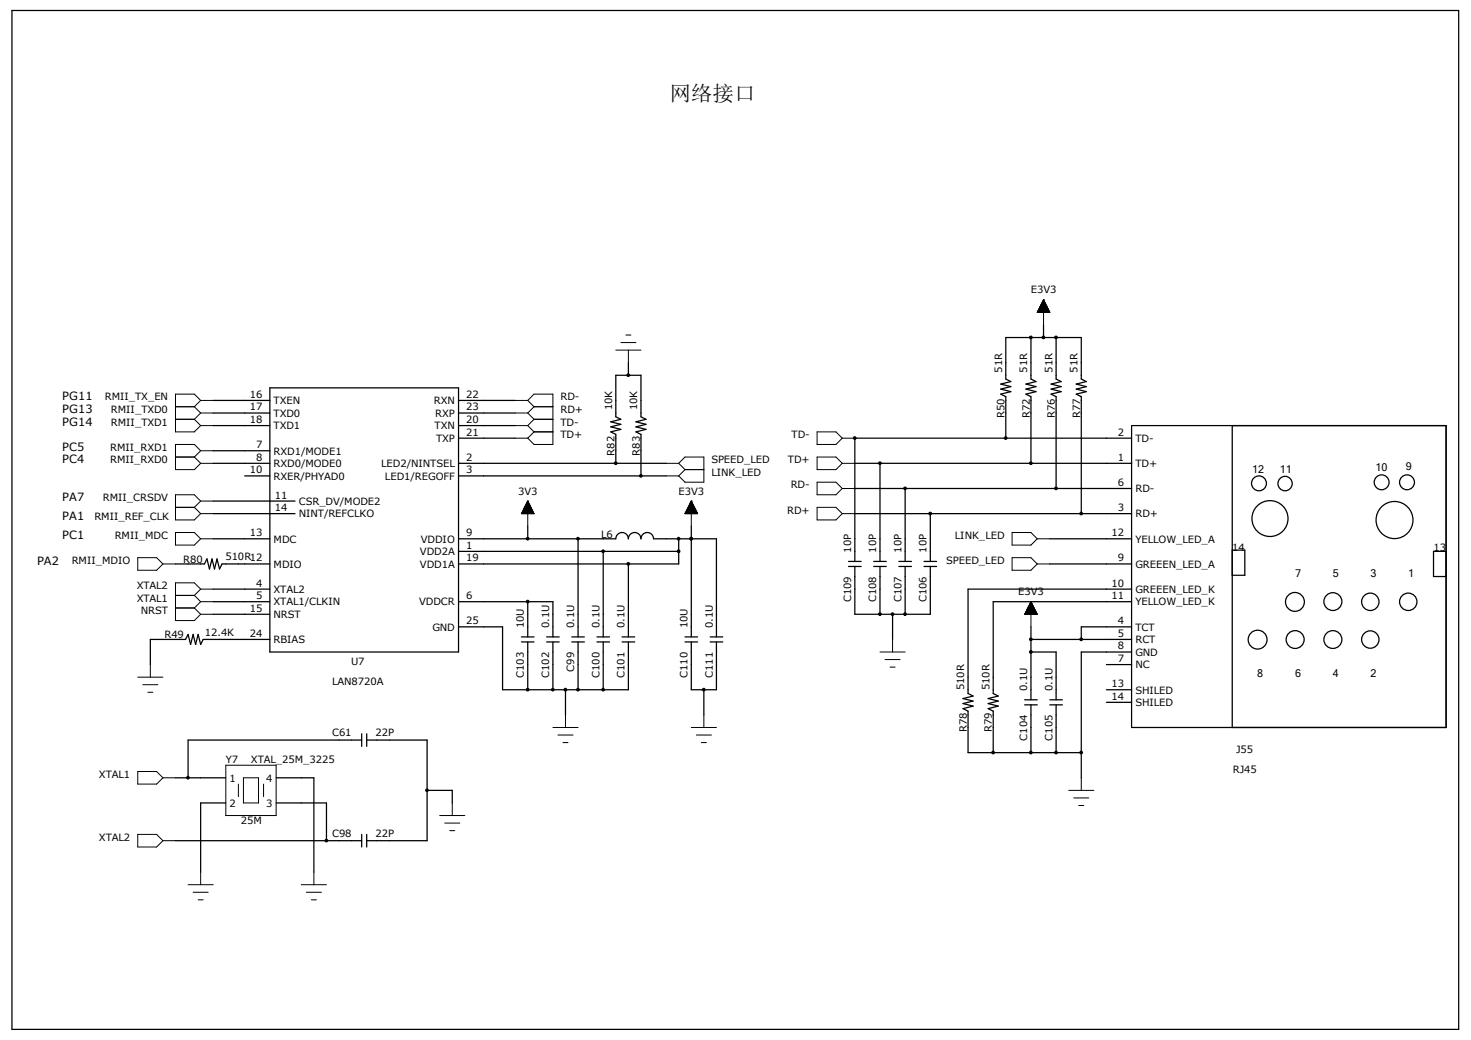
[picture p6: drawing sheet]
<svg xmlns="http://www.w3.org/2000/svg" width="297mm" height="210mm" viewBox="0 0 297 210" stroke-linecap="round" stroke-linejoin="round" font-family="sans-serif">
<g fill="none" stroke="#000" stroke-width=".25">
<path d="M2.4 2.1h292.1v205.8h-292.1zM54.5 78.3h38.1v53.4h-38.1zM126.9 73.2v2.6M208.2 68.2v8.3l1 .5-2.1 .6 2.1 .5-2.1 .5 2.1 .5-2.1 .5 1.1 .5v13.5M210.7 65.6v2.6M213.2 68.2v8.3l1 .5-2 .6 2 .5-2 .5 2 .5-2 .5 1 .5v18.5M43.1 93.6h11.4M43.1 91h11.4M43.1 80.9h11.4M43.1 83.4h11.4M43.1 85.9h11.4M49.4 96.1h5.1"/>
<path d="M92.6 93.6h41.9M92.6 96.1h41.9M92.6 80.9h11.4M92.6 83.4h11.4M92.6 85.9h11.4M92.6 88.5h11.4M124.3 93.6v-5.9l-1-.5 2-.5-2-.5 2-.5-2-.5 2-.5-1-.5v-8.4h5.1v8.4l1 .5-2 .5 2 .5-2 .5 2 .5-2 .5 1 .5v8.4M172.6 88.5h.1M172.6 93.6h55.9M172.6 88.5h55.9M172.6 98.6h55.9M172.6 88.5v24.9"/>
<path d="M177.7 93.6v19.8M182.8 98.6v14.8M203.1 88.5v-8.4l-1-.5 2-.5-2-.5 2-.5-2-.5 2-.6-1-.5v-8.3h15.2v8.3l1 .5-2 .6 2 .5-2 .5 2 .5-2 .5 1 .5v23.6M228.5 85.9h63.5v61h-63.5zM248.8 85.9v61M35.4 113.9h5.9l.5-1 .5 2 .5-2 .5 2 .5-2 .5 2 .5-1h9.7M43.1 119h11.4M43.1 108.8h11.4M43.1 101.2h16.5M43.1 103.7h16.5M92.6 108.8h31.7a1.27 1.27 0 0 1 1.3-1.3 1.27 1.27 0 0 1 1.3 1.3 1.27 1.27 0 0 1 1.2-1.3 1.27 1.27 0 0 1 1.3 1.3 1.27 1.27 0 0 1 1.3-1.3 1.27 1.27 0 0 1 1.3 1.3h12.7v19.8M92.6 111.3h44.4"/>
<path d="M106.6 106.3v2.5M116.7 108.8v19.8M121.8 111.3v17.3M126.9 113.9v14.7M137 108.8v5.1h-44.4M139.6 108.8h.1M139.6 106.3v22.3M171.3 114.4h2.6M171.3 113.4h2.6M172.6 103.7h55.9M172.6 114.4v9.6h15.2v-9.6M176.4 114.4h2.5"/>
<path d="M176.4 113.4h2.5M177.7 114.4v9.6M181.5 114.4h2.5M181.5 113.4h2.5M182.8 114.4v9.6M186.6 114.4h2.5M186.6 113.4h2.5M187.8 103.7v9.7M212 108.8h16.5M212 113.9h16.5M228.5 119h-33v21l1 .5-2.1 .6 2.1 .5-2.1 .5 2.1 .5-2.1 .5 1.1 .5v8.4h22.8M248.8 111.1h2.5v5.1h-2.5"/>
<path d="M292 111.3h-2.6v5.1h2.6M43.1 121.5h11.4M43.1 124h11.4M54.5 129.1h-13.5l-.5 1-.5-2-.5 2-.5-2-.5 2-.5-2-.5 1h-7.1v5.1M92.6 121.5h19v7.1M92.6 126.6h8.9v12.7h25.4v-9.7M105.3 129.6h2.5M105.3 128.6h2.5M106.6 121.5v7.1M106.6 129.6v9.7M110.4 129.6h2.5M110.4 128.6h2.5"/>
<path d="M111.6 129.6v9.7M114.2 139.3v5.1M115.4 129.6h2.6M115.4 128.6h2.6M116.7 129.6v9.7M120.5 129.6h2.6M120.5 128.6h2.6M121.8 129.6v9.7M125.6 129.6h2.5M125.6 128.6h2.5M138.3 129.6h2.5M138.3 128.6h2.5"/>
<path d="M139.6 129.6v9.7h5.1v-9.7M142.1 139.3v5.1M143.4 129.6h2.5M143.4 128.6h2.5M180.2 124v5.1M208.2 131.7h5v9.6M208.2 129.1h20.3M208.2 126.6v14.7M223.4 134.2h5.1M223.4 139.3h5.1M228.5 131.7h-10.2v25.4M228.5 121.5h-28v18.5l1 .5-2 .6 2 .5-2 .5 2 .5-2 .5 1 .5v8.4"/>
<path d="M228.5 126.6h-10.2v2.5M35.4 157.1h10.2M55.8 157.1h7.6v19M73 149.4h-35v7.7M73 148.2v2.5M74 149.4h12.2v20.4h-12.2M74 148.2v2.5M86.2 159.6h5.1v2.5M206.9 142.3h2.5M206.9 141.3h2.5M208.2 142.3v9.7M212 142.3h2.5"/>
<path d="M212 141.3h2.5M213.2 142.3v9.7M223.4 141.8h5.1M35.4 169.8h37.6M45.6 162.1h-5.1v14M55.8 162.1h10.1v7.7M73 168.5v2.5M74 168.5v2.5"/>
<circle cx="254.2" cy="97.6" r="1.5"/>
<circle cx="259.4" cy="97.6" r="1.45"/>
<circle cx="279" cy="97.4" r="1.5"/>
<circle cx="284.1" cy="97.4" r="1.5"/>
<circle cx="256.4" cy="104.7" r="3.6"/>
<circle cx="281.5" cy="105" r="3.7"/>
<circle cx="253.9" cy="129.2" r="1.91"/>
<circle cx="261.5" cy="121.5" r="1.91"/>
<circle cx="261.5" cy="129.1" r="1.81"/>
<circle cx="269.1" cy="129.1" r="1.81"/>
<circle cx="269.1" cy="121.5" r="1.81"/>
<circle cx="276.7" cy="129.1" r="1.76"/>
<circle cx="276.7" cy="121.5" r="1.76"/>
<circle cx="284.3" cy="121.5" r="1.76"/>
</g>
<g fill="none" stroke="#000" stroke-width=".2">
<path d="M124.3 70.7h5.1M125.3 69.2h3.1M126.4 67.6h1M126.9 70.7v2.5M209.5 62.9h2.4v.2M209.5 62.9v.2M209.5 62.9h2.4M209.6 62.8h2.2v.3M209.6 62.7v.4M209.6 62.7h2.2M209.7 62.6h2v.5M209.7 62.5v.6"/>
<path d="M209.7 62.4h2M209.8 63.1v-.7h1.8v.7M209.8 62.3h1.8M209.9 62.1h1.6v1M209.9 62.1v1M209.9 62.1h1.6M210 61.9h1.4v1.2M210 61.9v1.2M210.1 61.8h1.3M210.1 61.8h1.2v1.3M210.1 61.6v1.5M210.1 61.6h1.1"/>
<path d="M210.2 61.6h1v1.5M210.2 61.4v1.7M210.2 61.4h1M210.3 61.3h.8v1.8M210.4 61.1h.6v2M210.4 61v2.1M210.4 61h.5M210.5 60.9h.4v2.2M210.5 60.8v2.3M210.6 60.8h.3M210.6 60.7h.2v2.4M210.6 60.6v2.5"/>
<path d="M210.7 60.6h.1M210.7 60.5h.1M210.7 60.5v5.1M210.7 60.5l1.3 2.6h-2.6zM211.1 61.3h-.7l-.1 1.8M35.4 84.7h3.8M35.4 82.1h3.8M35.4 92.3h3.8M39.2 82.1l1.3 1.3M39.2 92.3l1.3 1.3M39.2 84.7l1.3 1.2M40.5 80.9l-1.3-1.3h-3.8v7.6h3.8l1.3-1.3"/>
<path d="M40.5 91l-1.3-1.3h-3.8v5.1h3.8l1.3-1.2M40.5 83.4h2.6M40.5 83.4l-1.3 1.3M40.5 93.6h2.6M40.5 91h2.6M40.5 91l-1.3 1.3M40.5 80.9h2.6M40.5 85.9h2.6M40.5 80.9l-1.3 1.2M104 83.4h2.6M104 80.9h2.6M104 85.9h2.6"/>
<path d="M104 88.5h2.6M106.6 80.9l1.2-1.3h3.8v10.1h-3.8l-1.2-1.2M106.6 80.9l1.2 1.2M106.6 83.4l1.2 1.3M106.6 85.9l1.2 1.3M107.8 84.7h3.8M107.8 82.1h3.8M107.8 82.1l-1.2 1.3M107.8 87.2h3.8M107.8 84.7l-1.2 1.2M107.8 87.2l-1.2 1.3M134.5 93.6h2.5"/>
<path d="M134.5 96.1h2.5M137 93.6l1.3-1.3h3.8v5.1h-3.8l-1.3-1.3M137 93.6l1.3 1.2M138.3 94.8h3.8M138.3 94.8l-1.3 1.3M165 92.3h3.8l1.3 1.3-1.3 1.2h-3.8zM165 87.2h3.8l1.3 1.3-1.3 1.2h-3.8zM165 97.4h3.8l1.3 1.2-1.3 1.3h-3.8zM170.1 93.6h2.5M170.1 88.5h2.5M170.1 98.6h2.5M27.8 112.6h3.8l1.3 1.3-1.3 1.2h-3.8z"/>
<path d="M32.9 113.9h2.5M35.4 107.5h3.8l1.3 1.3-1.3 1.3h-3.8zM35.4 102.4h3.8M39.2 102.4l1.3 1.3M40.5 119h2.6M40.5 119l-1.3 1.2M40.5 101.2l-1.3-1.3h-3.8v5.1h3.8l1.3-1.3M40.5 119l-1.3-1.3h-3.8v7.6h3.8l1.3-1.3M40.5 108.8h2.6M40.5 103.7h2.6M40.5 101.2h2.6M40.5 101.2l-1.3 1.2"/>
<path d="M105.3 103.6l2.5 .1M105.3 103.5v.2M105.4 103.5h2.3M105.5 103.4h2.2v.3M105.5 103.4v.3M105.5 103.3h2.1M105.5 103.2h2.1v.5M105.5 103.2v.5M105.6 103.1h1.9M105.7 103h1.8v.7M105.7 103v.7M105.7 102.9h1.7"/>
<path d="M105.7 102.8h1.7v.9M105.7 102.7v1M105.8 102.7h1.5M105.8 102.6h1.5v1.1M105.8 102.5v1.2M105.9 102.5h1.3M106 102.4h1.2v1.3M106 102.3v1.4M106 102.3h1.1M106 102.2h1.1v1.5M106 102.1v1.6M106.1 102.1h.9"/>
<path d="M106.2 102h.8v1.7M106.2 101.9v1.8M106.2 101.9h.7M106.3 101.8h.5v1.9M106.3 101.7v2M106.3 101.7h.5M106.3 101.6h.5v2.1M106.3 101.5v2.2M106.4 101.5h.3M106.5 101.4h.2v2.3M106.5 101.3v2.4M106.5 101.3h.1"/>
<path d="M106.6 101.2h.1M106.6 101.2l1.2 2.5h-2.5zM106.6 101.2v5.1M138.3 103.6l2.5 .1M138.3 103.5v.2M138.4 103.5h2.4M138.5 103.4h2.2v.3M138.5 103.4v.3M138.5 103.3h2.1M138.6 103.2h2v.5M138.6 103.2v.5M138.6 103.1h1.9"/>
<path d="M138.7 103h1.8v.7M138.7 103v.7M138.7 102.9h1.8M138.8 102.8h1.6v.9M138.8 102.7v1M138.8 102.7h1.5M138.9 102.6h1.4v1.1M138.9 102.5v1.2M138.9 102.5h1.4M139 102.4h1.2v1.3M139 102.3v1.4M139 102.3h1.1"/>
<path d="M139.1 102.2h1v1.5M139.1 102.1v1.6M139.1 102.1h.9M139.2 102h.8v1.7M139.3 101.8h.6v1.9M139.3 101.7v2M139.3 101.7h.5M139.4 101.6h.4v2.1M139.4 101.5v2.2M139.4 101.5h.3M139.5 101.4h.2v2.3M139.5 101.3v2.4"/>
<path d="M139.5 101.3h.1M139.6 101.2h.1M139.6 101.2l1.2 2.5h-2.5zM139.6 101.2v5.1M140 101.9h-.8v1.8M165 102.4h3.8l1.3 1.3-1.3 1.3h-3.8zM170.1 103.7h2.5M204.3 107.5h3.9l1.2 1.3-1.2 1.3h-3.9zM204.3 112.6h3.9l1.2 1.3-1.2 1.2h-3.9zM209.4 108.8h2.6M209.4 113.9h2.6M27.8 136.7h5.1"/>
<path d="M28.8 138.3h3.1M29.8 139.8h1.1M30.4 134.2v2.5M35.4 120.2h3.8M35.4 122.8h3.8M39.2 120.2l1.3 1.3M39.2 122.8l1.3 1.2M40.5 121.5h2.6M40.5 121.5l-1.3 1.3M40.5 124h2.6M177.7 131.7h5.1M178.7 133.2h3"/>
<path d="M179.7 134.7h1M180.2 129.1v2.6M206.9 124h2.5M206.9 123.9v.1M207 123.8h2.3M207.1 124v-.3h2.2v.3M207.1 123.6h2.1M207.1 123.5h2.1v.5M207.1 123.5v.5M207.2 123.4h1.9M207.3 123.3h1.8v.7M207.3 123.3v.7"/>
<path d="M207.3 123.2h1.7M207.3 123.1h1.7v.9M207.3 123.1v.9M207.4 123h1.5M207.4 122.9h1.5v1.1M207.4 122.9v1.1M207.5 122.8h1.3M207.6 122.7h1.2v1.3M207.6 122.6v1.4M207.6 122.6h1.1M207.6 122.5h1.1v1.5M207.6 122.4v1.6"/>
<path d="M207.7 122.4h.9M207.8 122.3h.8v1.7M207.8 122.2v1.8M207.8 122.2h.7M207.9 122.1h.5v1.9M207.9 122v2M207.9 122h.5M207.9 121.9h.5v2.1M207.9 121.8v2.2M208 121.8h.3M208.1 121.7h.2v2.3M208.1 121.6v2.4"/>
<path d="M208.1 121.6h.1M208.2 121.5h.1M208.2 121.5l1.2 2.5h-2.5M208.2 121.5v5.1M208.2 121.5l-1.3 2.5M27.8 155.8h3.8l1.3 1.3-1.3 1.2h-3.8zM32.9 157.1h2.5M45.6 154.5h10.2v10.2h-10.2zM48.1 158.3v2.6M49.1 157.1h3.1v5h-3.1zM53.2 158.3v2.6M111.6 146.9h5.1"/>
<path d="M112.6 148.4h3.1M113.7 149.9h1M114.2 144.4v2.5M139.6 146.9h5.1M140.6 148.4h3M141.6 149.9h1M142.1 144.4v2.5M215.8 159.6h5.1M218.3 157.1v2.5M27.8 168.5h3.8l1.3 1.3-1.3 1.2h-3.8zM32.9 169.8h2.5M38 178.6h5.1"/>
<path d="M40.5 176.1v2.5M60.8 178.6h5.1M63.4 176.1v2.5M88.8 164.7h5.1M89.8 166.2h3M90.8 167.7h1M91.3 162.1v2.6M216.8 161.1h3M217.8 162.6h1M39 180.2h3M40 181.7h1M61.8 180.2h3.1"/>
<path d="M62.9 181.7h1"/>
</g>
<g fill="#000" stroke="#000" stroke-width=".2">
<circle cx="126.9" cy="75.8" r=".28"/>
<circle cx="208.1" cy="68.1" r=".28"/>
<circle cx="210.7" cy="68.1" r=".28"/>
<circle cx="213.2" cy="68.1" r=".28"/>
<circle cx="124.3" cy="93.5" r=".28"/>
<circle cx="129.4" cy="96.1" r=".28"/>
<circle cx="172.6" cy="88.5" r=".28"/>
<circle cx="177.7" cy="93.5" r=".28"/>
<circle cx="182.7" cy="98.6" r=".28"/>
<circle cx="203.1" cy="88.5" r=".28"/>
<circle cx="208.1" cy="93.5" r=".28"/>
<circle cx="213.2" cy="98.6" r=".28"/>
<circle cx="106.5" cy="108.8" r=".28"/>
<circle cx="116.7" cy="108.8" r=".28"/>
<circle cx="121.8" cy="111.3" r=".28"/>
<circle cx="126.9" cy="113.9" r=".28"/>
<circle cx="137" cy="108.8" r=".28"/>
<circle cx="137" cy="111.3" r=".28"/>
<circle cx="139.6" cy="108.8" r=".28"/>
<circle cx="187.8" cy="103.7" r=".28"/>
<circle cx="218.3" cy="103.7" r=".28"/>
<circle cx="106.5" cy="121.5" r=".28"/>
<circle cx="106.5" cy="139.3" r=".28"/>
<circle cx="111.6" cy="139.3" r=".28"/>
<circle cx="114.2" cy="139.3" r=".28"/>
<circle cx="116.7" cy="139.3" r=".28"/>
<circle cx="121.8" cy="139.3" r=".28"/>
<circle cx="142.1" cy="139.3" r=".28"/>
<circle cx="177.7" cy="124" r=".28"/>
<circle cx="180.2" cy="124" r=".28"/>
<circle cx="182.7" cy="124" r=".28"/>
<circle cx="208.1" cy="129.1" r=".28"/>
<circle cx="208.1" cy="131.6" r=".28"/>
<circle cx="218.3" cy="129.1" r=".28"/>
<circle cx="38" cy="157" r=".28"/>
<circle cx="86.2" cy="159.6" r=".28"/>
<circle cx="200.5" cy="152" r=".28"/>
<circle cx="208.1" cy="152" r=".28"/>
<circle cx="213.2" cy="152" r=".28"/>
<circle cx="218.3" cy="152" r=".28"/>
<circle cx="65.9" cy="169.7" r=".28"/>
</g>
<text font-size="4.3" x="135.3" y="20.4">网络接口</text>
<g font-size="2.3">
<text x="12.6" y="80.9">PG11</text>
<text x="12.6" y="83.4">PG13</text>
<text x="12.6" y="85.9">PG14</text>
<text x="12.6" y="91">PC5</text>
<text x="12.6" y="93.6">PC4</text>
<text x="12.6" y="101.2">PA7</text>
<text x="12.6" y="105">PA1</text>
<text x="12.6" y="108.8">PC1</text>
<text x="7.5" y="114.1">PA2</text>
</g>
<g font-size="2.2">
<text x="252.8" y="95.6">12</text>
<text x="258.4" y="95.6">11</text>
<text x="277.7" y="95.1">10</text>
<text x="283.8" y="94.8">9</text>
<text x="261.5" y="116.4">7</text>
<text x="269.1" y="116.4">5</text>
<text x="276.7" y="116.4">3</text>
<text x="284.3" y="116.4">1</text>
<text x="253.9" y="136.7">8</text>
<text x="261.5" y="136.7">6</text>
<text x="269.1" y="136.7">4</text>
<text x="276.7" y="136.7">2</text>
</g>
<g font-size="2">
<text x="208.1" y="59.3">E3V3</text>
<text x="202.3" y="75.2" transform="rotate(-90 202.3 75.2)">51R</text>
<text x="207.4" y="75.2" transform="rotate(-90 207.4 75.2)">51R</text>
<text x="212.5" y="75.2" transform="rotate(-90 212.5 75.2)">51R</text>
<text x="217.6" y="75.2" transform="rotate(-90 217.6 75.2)">51R</text>
<text x="21.2" y="80.9">RMII_TX_EN</text>
<text x="22.4" y="83.4">RMII_TXD0</text>
<text x="50.4" y="80.3">16</text>
<text x="50.4" y="82.9">17</text>
<text x="55.2" y="81.6">TXEN</text>
<text x="87.6" y="81.6">RXN</text>
<text x="94.1" y="80.3">22</text>
<text x="94.1" y="82.9">23</text>
<text x="113.2" y="80.9">RD-</text>
<text x="113.2" y="83.4">RD+</text>
<text x="123.6" y="82.8" transform="rotate(-90 123.6 82.8)">10K</text>
<text x="128.7" y="82.8" transform="rotate(-90 128.7 82.8)">10K</text>
<text x="22.4" y="85.9">RMII_TXD1</text>
<text x="50.4" y="85.4">18</text>
<text x="55.2" y="84.2">TXD0</text>
<text x="55.2" y="86.7">TXD1</text>
<text x="87.8" y="86.7">TXN</text>
<text x="87.9" y="84.2">RXP</text>
<text x="88.1" y="89.2">TXP</text>
<text x="94.1" y="85.4">20</text>
<text x="94.1" y="88">21</text>
<text x="113.2" y="85.9">TD-</text>
<text x="113.2" y="88.5">TD+</text>
<text x="159.8" y="88.5">TD-</text>
<text x="202.8" y="84.4" transform="rotate(-90 202.8 84.4)">R50</text>
<text x="207.9" y="84.4" transform="rotate(-90 207.9 84.4)">R72</text>
<text x="213" y="84.4" transform="rotate(-90 213 84.4)">R76</text>
<text x="218.1" y="84.4" transform="rotate(-90 218.1 84.4)">R77</text>
<text x="225.7" y="88">2</text>
<text x="229.2" y="89.2">TD-</text>
<text x="22.2" y="93.6">RMII_RXD0</text>
<text x="22.2" y="91">RMII_RXD1</text>
<text x="50.4" y="95.6">10</text>
<text x="51.7" y="90.5">7</text>
<text x="51.7" y="93">8</text>
<text x="55.2" y="91.8">RXD1/MODE1</text>
<text x="55.2" y="94.3">RXD0/MODE0</text>
<text x="77" y="94.3">LED2/NINTSEL</text>
<text x="94.1" y="93">2</text>
<text x="94.1" y="95.6">3</text>
<text x="124.1" y="92" transform="rotate(-90 124.1 92)">R82</text>
<text x="129.2" y="92" transform="rotate(-90 129.2 92)">R83</text>
<text x="143.6" y="93.6">SPEED_LED</text>
<text x="159.1" y="93.6">TD+</text>
<text x="225.7" y="93">1</text>
<text x="229.2" y="94.3">TD+</text>
<text x="20.7" y="101.2">RMII_CRSDV</text>
<text x="55.2" y="96.9">RXER/PHYAD0</text>
<text x="55.5" y="100.7">11</text>
<text x="60.3" y="101.9">CSR_DV/MODE2</text>
<text x="77.7" y="96.9">LED1/REGOFF</text>
<text x="104.6" y="99.9">3V3</text>
<text x="137" y="99.9">E3V3</text>
<text x="143.6" y="96.1">LINK_LED</text>
<text x="159.6" y="98.6">RD-</text>
<text x="225.7" y="98.1">6</text>
<text x="229.2" y="99.4">RD-</text>
<text x="19" y="105">RMII_REF_CLK</text>
<text x="55.5" y="103.2">14</text>
<text x="60.3" y="104.5">NINT/REFCLKO</text>
<text x="158.9" y="103.7">RD+</text>
<text x="225.7" y="103.2">3</text>
<text x="229.2" y="104.5">RD+</text>
<text x="14.5" y="113.9">RMII_MDIO</text>
<text x="23.2" y="108.8">RMII_MDC</text>
<text x="37" y="113.6">R80</text>
<text x="45.5" y="113.1">510R12</text>
<text x="50.4" y="108.3">13</text>
<text x="55.2" y="109.6">MDC</text>
<text x="84.8" y="112.1">VDD2A</text>
<text x="85" y="109.6">VDDIO</text>
<text x="94.1" y="110.8">1</text>
<text x="94.1" y="108.3">9</text>
<text x="94.1" y="113.4">19</text>
<text x="121.4" y="108.5">L6</text>
<text x="171.8" y="111.6" transform="rotate(-90 171.8 111.6)">10P</text>
<text x="176.9" y="111.6" transform="rotate(-90 176.9 111.6)">10P</text>
<text x="182" y="111.6" transform="rotate(-90 182 111.6)">10P</text>
<text x="187.1" y="111.6" transform="rotate(-90 187.1 111.6)">10P</text>
<text x="191.1" y="113.9">SPEED_LED</text>
<text x="192.8" y="108.8">LINK_LED</text>
<text x="224.4" y="108.3">12</text>
<text x="225.7" y="113.4">9</text>
<text x="229.2" y="109.6">YELLOW_LED_A</text>
<text x="248.8" y="111.3">14</text>
<text x="289.4" y="111.3">13</text>
<text x="27.6" y="119">XTAL2</text>
<text x="51.7" y="118.4">4</text>
<text x="55.2" y="119.7">XTAL2</text>
<text x="55.2" y="114.6">MDIO</text>
<text x="84.8" y="114.6">VDD1A</text>
<text x="224.4" y="118.4">10</text>
<text x="229.2" y="114.6">GREEEN_LED_A</text>
<text x="229.2" y="119.7">GREEEN_LED_K</text>
<text x="27.6" y="121.5">XTAL1</text>
<text x="28.4" y="124">NRST</text>
<text x="50.4" y="123.5">15</text>
<text x="51.7" y="121">5</text>
<text x="55.2" y="122.3">XTAL1/CLKIN</text>
<text x="55.2" y="124.8">NRST</text>
<text x="84.6" y="122.3">VDDCR</text>
<text x="94.1" y="121">6</text>
<text x="171.8" y="121.6" transform="rotate(-90 171.8 121.6)">C109</text>
<text x="176.9" y="121.6" transform="rotate(-90 176.9 121.6)">C108</text>
<text x="182" y="121.6" transform="rotate(-90 182 121.6)">C107</text>
<text x="187.1" y="121.6" transform="rotate(-90 187.1 121.6)">C106</text>
<text x="205.6" y="120.2">E3V3</text>
<text x="224.4" y="121">11</text>
<text x="229.2" y="122.3">YELLOW_LED_K</text>
<text x="33.2" y="128.9">R49</text>
<text x="41.4" y="128.4">12.4K</text>
<text x="50.4" y="128.6">24</text>
<text x="55.2" y="129.9">RBIAS</text>
<text x="87.3" y="127.3">GND</text>
<text x="94.1" y="126.1">25</text>
<text x="105.8" y="126.8" transform="rotate(-90 105.8 126.8)">10U</text>
<text x="110.9" y="126.8" transform="rotate(-90 110.9 126.8)">0.1U</text>
<text x="116" y="126.8" transform="rotate(-90 116 126.8)">0.1U</text>
<text x="121" y="126.8" transform="rotate(-90 121 126.8)">0.1U</text>
<text x="126.1" y="126.8" transform="rotate(-90 126.1 126.8)">0.1U</text>
<text x="138.8" y="126.8" transform="rotate(-90 138.8 126.8)">10U</text>
<text x="143.9" y="126.8" transform="rotate(-90 143.9 126.8)">0.1U</text>
<text x="225.7" y="126.1">4</text>
<text x="225.7" y="128.6">5</text>
<text x="225.7" y="131.1">8</text>
<text x="229.2" y="127.3">TCT</text>
<text x="229.2" y="129.9">RCT</text>
<text x="70.9" y="134.2">U7</text>
<text x="105.8" y="136.9" transform="rotate(-90 105.8 136.9)">C103</text>
<text x="110.9" y="136.9" transform="rotate(-90 110.9 136.9)">C102</text>
<text x="116" y="135.6" transform="rotate(-90 116 135.6)">C99</text>
<text x="121" y="136.9" transform="rotate(-90 121 136.9)">C100</text>
<text x="126.1" y="136.9" transform="rotate(-90 126.1 136.9)">C101</text>
<text x="138.8" y="136.9" transform="rotate(-90 138.8 136.9)">C110</text>
<text x="143.9" y="136.9" transform="rotate(-90 143.9 136.9)">C111</text>
<text x="225.7" y="133.7">7</text>
<text x="229.2" y="135">NC</text>
<text x="229.2" y="132.4">GND</text>
<text x="67.1" y="138.3">LAN8720A</text>
<text x="194.7" y="139.4" transform="rotate(-90 194.7 139.4)">510R</text>
<text x="199.8" y="139.4" transform="rotate(-90 199.8 139.4)">510R</text>
<text x="207.4" y="139.5" transform="rotate(-90 207.4 139.5)">0.1U</text>
<text x="212.5" y="139.5" transform="rotate(-90 212.5 139.5)">0.1U</text>
<text x="224.4" y="138.8">13</text>
<text x="224.4" y="141.3">14</text>
<text x="229.2" y="140">SHILED</text>
<text x="229.2" y="142.6">SHILED</text>
<text x="67.1" y="148.7">C61</text>
<text x="75.8" y="148.7">22P</text>
<text x="195.2" y="147.9" transform="rotate(-90 195.2 147.9)">R78</text>
<text x="200.3" y="147.9" transform="rotate(-90 200.3 147.9)">R79</text>
<text x="207.4" y="149.6" transform="rotate(-90 207.4 149.6)">C104</text>
<text x="212.5" y="149.6" transform="rotate(-90 212.5 149.6)">C105</text>
<text x="45.6" y="154">Y7</text>
<text x="50.7" y="154">XTAL_25M_3225</text>
<text x="249.6" y="152">J55</text>
<text x="20" y="157.1">XTAL1</text>
<text x="46.4" y="157.8">1</text>
<text x="53.7" y="157.8">4</text>
<text x="248.9" y="156">RJ45</text>
<text x="46.4" y="162.9">2</text>
<text x="48.6" y="166.5">25M</text>
<text x="53.7" y="162.9">3</text>
<text x="20" y="169.8">XTAL2</text>
<text x="67.1" y="169">C98</text>
<text x="75.8" y="169">22P</text>
</g>
</svg>
